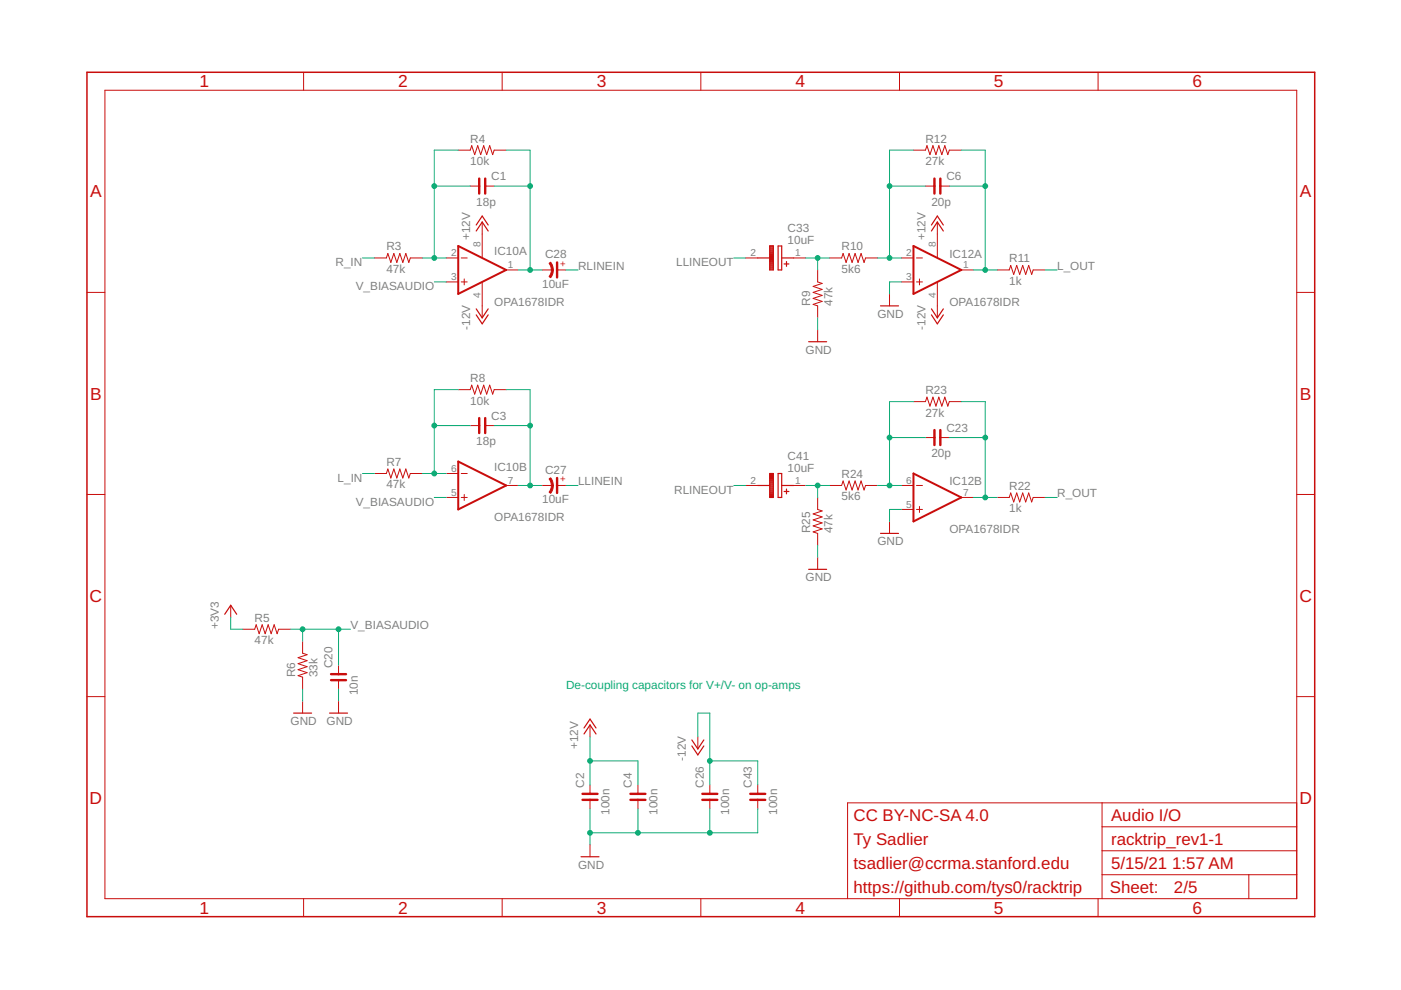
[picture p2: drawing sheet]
<svg xmlns="http://www.w3.org/2000/svg" width="297mm" height="210mm" viewBox="0 0 297 210" stroke-linecap="round" stroke-linejoin="round" font-family="sans-serif">
<g fill="none" stroke="#c90d0c" stroke-width=".21">
<path d="M22.2 19.1h252.7v171.4h-252.7zM64.4 15.3v3.8M106.5 15.3v3.8M148.6 15.3v3.8M190.7 15.3v3.8M232.8 15.3v3.8M97.2 31.8h2.5l.3-.9 .6 1.9 .7-1.9 .6 1.9 .7-1.9 .6 1.9 .6-1.9 .7 1.9 .3-1h2.5M99.7 39.5h1.9M102.9 39.5h1.9M193.7 31.8h2.5l.3-.9 .7 1.9 .6-1.9 .6 1.9 .7-1.9 .6 1.9 .6-1.9 .7 1.9 .3-1h2.5M196.2 39.5h1.9M199.4 39.5h1.9"/>
<path d="M79.4 54.7h2.5l.3-1 .7 1.9 .6-1.9 .6 1.9 .7-1.9 .6 1.9 .6-1.9 .7 1.9 .3-.9h2.5M94.6 54.7h2.6M94.6 59.8h2.6M97.8 54.7h1.3M97.8 59.8h1.3M98.4 59.1v1.3M102.2 47.1v7.6M102.2 59.8v7.6M107.3 57.2h2.6M114.9 57.2l2.2 .1M118.1 57.2h1.9M158.1 54.7h2.6"/>
<path d="M168.3 54.7h2.5M173.4 57.2v2.6l.9 .3-1.9 .6 1.9 .7-1.9 .6 1.9 .6-1.9 .7 1.9 .6-1.9 .6 1 .4v2.5M175.9 54.7h2.5l.4-1 .6 1.9 .6-1.9 .7 1.9 .6-1.9 .6 1.9 .7-1.9 .6 1.9 .3-.9h2.6M191.1 54.7h2.6M191.1 59.8h2.6M194.3 54.7h1.3M194.3 59.8h1.3M194.9 59.1v1.3M198.7 47.1v7.6M198.7 59.8v7.6M203.8 57.2h2.6M211.4 57.2h2.6l.3-.9 .6 1.9 .7-1.9 .6 1.9 .6-1.9 .7 1.9 .6-1.9 .6 1.9 .4-1h2.5"/>
<path d="M18.4 62h3.8M173.4 69.9v2.6M188.6 62.3v2.6M274.9 62h3.8M97.2 82.6h2.5l.3-.9 .6 1.9 .7-1.9 .6 1.9 .7-1.9 .6 1.9 .6-1.9 .7 1.9 .3-1h2.5M99.7 90.2h1.9M102.9 90.2h1.9M193.7 85.2h2.5l.3-1 .7 1.9 .6-1.9 .6 1.9 .7-1.9 .6 1.9 .6-1.9 .7 1.9 .3-.9h2.5M196.2 92.8h1.9M199.4 92.8h1.9M18.4 104.8h3.8M79.4 100.4h2.5l.3-1 .7 1.9 .6-1.9 .6 1.9 .7-1.9 .6 1.9 .6-1.9 .7 1.9 .3-.9h2.5"/>
<path d="M94.6 100.4h2.6M94.6 105.5h2.6M97.8 100.4h1.3M97.8 105.5h1.3M98.4 104.8v1.3M107.3 102.9h2.6M114.9 102.9l2.2 .1M118.1 102.9h1.9M158.1 102.9h2.6M168.3 102.9h2.5M173.4 105.5v2.5l.9 .3-1.9 .7 1.9 .6-1.9 .6 1.9 .7-1.9 .6 1.9 .6-1.9 .7 1 .3v2.5M173.4 118.2v2.5"/>
<path d="M175.9 102.9h2.5l.4-.9 .6 1.9 .6-1.9 .7 1.9 .6-1.9 .6 1.9 .7-1.9 .6 1.9 .3-1h2.6M188.6 110.6v2.5M191.1 102.9h2.6M191.1 108h2.6M194.3 102.9h1.3M194.3 108h1.3M194.9 107.4v1.2M203.8 105.5h2.6M211.4 105.5h2.6l.3-1 .6 1.9 .7-1.9 .6 1.9 .6-1.9 .7 1.9 .6-1.9 .6 1.9 .4-.9h2.5M274.9 104.8h3.8M48.9 128.3v2.6M51.5 133.4h2.5l.3-.9 .6 1.9 .7-1.9 .6 1.9 .7-1.9 .6 1.9 .6-1.9 .7 1.9 .3-1h2.5"/>
<path d="M64.2 136v2.5l.9 .3-1.9 .6 1.9 .7-1.9 .6 1.9 .7-1.9 .6 1.9 .6-1.9 .7 1 .3v2.5M18.4 147.7h3.8M64.2 148.7v2.5M71.8 141v1.9M71.8 144.2v1.9M71.8 148.7v2.5M125.1 153.7v2.6M148 156.3v2.5M274.9 147.7h3.8M125.1 166.4v1.9M125.1 169.6v1.9M125.1 179.1v2.6"/>
<path d="M135.3 166.4v1.9M135.3 169.6v1.9M150.5 166.4v1.9M150.5 169.6v1.9M160.7 166.4v1.9M160.7 169.6v1.9M233.7 170.2v20.3M233.7 175.3h41.2M274.9 170.2h-95.2v20.3M64.4 190.5v3.9M106.5 190.5v3.9M148.6 190.5v3.9"/>
<path d="M190.7 190.5v3.9M232.8 190.5v3.9M233.7 185.5h41.2M233.7 180.4h41.2M264.8 185.5v5"/>
</g>
<g fill="none" stroke="#c90d0c" stroke-width=".51">
<path d="M101.6 37.9v3.1M102.9 37.9v3.1M198.1 37.9v3.1M199.4 37.9v3.1M118.1 55.6v3.2M101.6 88.6v3.2M102.9 88.6v3.2M198.1 91.2v3.2M199.4 91.2v3.2M118.1 101.3v3.2M70.2 142.9h3.2M70.2 144.2h3.2"/>
<path d="M123.5 168.3h3.2M123.5 169.6h3.2M133.7 168.3h3.1M133.7 169.6h3.1M148.9 168.3h3.2M148.9 169.6h3.2M159.1 168.3h3.1M159.1 169.6h3.1"/>
</g>
<g fill="none" stroke="#c90d0c" stroke-width=".25">
<path d="M101 49l1.2-1.9 1.3 1.9M101 47.7l1.2-1.9 1.3 1.9M160.7 54.7h2.5M163.2 52.2h.8v5h-.8zM163.2 57h.8M163.2 56.8h.8M163.2 56.6h.8M163.2 56.4h.8M163.2 56.2h.8M163.2 55.9h.8M163.2 55.7h.8M163.2 55.5h.8"/>
<path d="M163.2 55.3h.8M163.2 55h.8M163.2 54.8h.8M163.2 54.6h.8M163.2 54.4h.8M163.2 54.1h.8M163.2 53.9h.8M163.2 53.7h.8M163.2 53.5h.8M163.2 53.3h.8M163.2 53h.8M163.2 52.8h.8"/>
<path d="M163.2 52.6h.8M163.2 52.4h.8M165 52.2h.7v5h-.7zM165.7 54.7h2.6M166.2 56h1.1M166.8 55.5v1M197.5 49l1.2-1.9 1.3 1.9M197.5 47.7l1.2-1.9 1.3 1.9M101 65.5l1.2 1.9 1.3-1.9M101 66.8l1.2 1.9 1.3-1.9M171.4 72.5h3.9M186.7 64.9h3.8"/>
<path d="M197.5 65.5l1.2 1.9 1.3-1.9M197.5 66.8l1.2 1.9 1.3-1.9M160.7 102.9h2.5M163.2 100.4h.8v5.1h-.8zM163.2 105.3h.8M163.2 105h.8M163.2 104.8h.8M163.2 104.6h.8M163.2 104.4h.8M163.2 104.1h.8M163.2 103.9h.8M163.2 103.7h.8"/>
<path d="M163.2 103.5h.8M163.2 103.3h.8M163.2 103h.8M163.2 102.8h.8M163.2 102.6h.8M163.2 102.4h.8M163.2 102.2h.8M163.2 101.9h.8M163.2 101.7h.8M163.2 101.5h.8M163.2 101.3h.8M163.2 101h.8"/>
<path d="M163.2 100.8h.8M163.2 100.6h.8M165 100.4h.7v5.1h-.7zM165.7 102.9h2.6M166.2 104.2h1.1M166.8 103.7v1M186.7 113.1h3.8M47.6 130.2l1.3-1.9 1.3 1.9M171.4 120.7h3.9M62.3 151.2h3.8M69.9 151.2h3.8M123.8 155.6l1.3-1.9 1.3 1.9"/>
<path d="M123.8 154.3l1.3-1.8 1.3 1.8M146.7 156.9l1.3 1.9 1.2-1.9M146.7 158.2l1.3 1.9 1.2-1.9M123.2 181.7h3.8"/>
</g>
<path d="M18.4 15.3h260.3v179.1h-260.3z" fill="none" stroke="#c90d0c" stroke-width=".32"/>
<path d="M97.2 52.2l10.1 5-10.1 5.1zM193.7 52.2l10.1 5-10.1 5.1zM97.2 97.9l10.1 5-10.1 5.1zM193.7 100.4l10.1 5.1-10.1 5.1z" fill="none" stroke="#c90d0c" stroke-width=".42"/>
<g fill="#c90d0c" stroke="#c90d0c" stroke-width=".21">
<path d="M116.9 102.9h.4v.3l-.2 .8-.4 .6-.3-.2 .4-.7z" fill-rule="evenodd"/>
<path d="M116.4 101.5l.3-.2 .2 .2 .4 1.4h-.4l-.1-.7z" fill-rule="evenodd"/>
<path d="M116.9 57.2h.4l-.2 1.1-.4 .6-.3-.3 .4-.6z" fill-rule="evenodd"/>
<path d="M116.4 55.8l.3-.2 .2 .2 .4 1.4h-.4l-.1-.7z" fill-rule="evenodd"/>
</g>
<g fill="none" stroke="#0dab76" stroke-width=".21">
<path d="M92.1 39.5h7.6M97.2 31.8h-5.1v22.9M104.8 39.5h7.6M107.3 31.8h5.1v25.4M188.6 39.5h7.6M193.7 31.8h-5.1v22.9M201.3 39.5h7.6M203.8 31.8h5.1v25.4M76.9 54.7h2.5M89.5 54.7h5.1M92.1 59.8h2.5M109.9 57.2h5"/>
<path d="M120 57.2h2.6M155.6 54.7h2.5M170.8 54.7h5.1M173.4 54.7v2.5M186.1 54.7h5M191.1 59.8h-2.5v2.5M206.4 57.2h5M221.6 57.2h2.5M173.4 67.4v2.5M92.1 90.2h7.6M97.2 82.6h-5.1v17.8M104.8 90.2h7.6"/>
<path d="M107.3 82.6h5.1v20.3M188.6 92.8h7.6M193.7 85.2h-5.1v17.7M201.3 92.8h7.6M203.8 85.2h5.1v20.3M76.9 100.4h2.5M89.5 100.4h5.1M92.1 105.5h2.5M109.9 102.9h5M120 102.9h2.6M155.6 102.9h2.5M170.8 102.9h5.1"/>
<path d="M173.4 102.9v2.6M173.4 115.6v2.6M186.1 102.9h5M191.1 108h-2.5v2.6M206.4 105.5h5M221.6 105.5h2.5M48.9 130.9v2.5h2.6M61.6 133.4h12.7M64.2 133.4v2.6M71.8 133.4v7.6M64.2 146.1v2.6M71.8 146.1v2.6"/>
<path d="M125.1 156.3v10.1M148 156.3v-5.1h2.5v15.2M125.1 171.5v7.6M125.1 161.3h10.2v5.1M135.3 171.5v5.1M150.5 171.5v5.1M150.5 161.3h10.2v5.1M160.7 171.5v5.1h-35.6"/>
</g>
<g fill="#0dab76" stroke="#0dab76" stroke-width=".21">
<circle cx="125.1" cy="176.6" r=".51"/>
<circle cx="135.3" cy="176.6" r=".51"/>
<circle cx="150.5" cy="176.6" r=".51"/>
<circle cx="150.5" cy="161.3" r=".51"/>
<circle cx="125.1" cy="161.3" r=".51"/>
<circle cx="64.2" cy="133.4" r=".51"/>
<circle cx="71.8" cy="133.4" r=".51"/>
<circle cx="173.4" cy="54.7" r=".51"/>
<circle cx="112.4" cy="57.2" r=".51"/>
<circle cx="112.4" cy="39.5" r=".51"/>
<circle cx="92.1" cy="54.7" r=".51"/>
<circle cx="92.1" cy="39.5" r=".51"/>
<circle cx="92.1" cy="100.4" r=".51"/>
<circle cx="92.1" cy="90.2" r=".51"/>
<circle cx="112.4" cy="90.2" r=".51"/>
<circle cx="112.4" cy="102.9" r=".51"/>
<circle cx="188.6" cy="54.7" r=".51"/>
<circle cx="188.6" cy="39.5" r=".51"/>
<circle cx="208.9" cy="57.2" r=".51"/>
<circle cx="208.9" cy="39.5" r=".51"/>
<circle cx="188.6" cy="92.8" r=".51"/>
<circle cx="188.6" cy="102.9" r=".51"/>
<circle cx="208.9" cy="92.8" r=".51"/>
<circle cx="208.9" cy="105.5" r=".51"/>
<circle cx="173.4" cy="102.9" r=".51"/>
</g>
<g font-size="3.7" fill="#c90d0c">
<text x="42.3" y="18.5">1</text>
<text x="84.4" y="18.5">2</text>
<text x="126.5" y="18.5">3</text>
<text x="168.6" y="18.5">4</text>
<text x="210.7" y="18.5">5</text>
<text x="252.9" y="18.5">6</text>
<text x="19.1" y="41.9">A</text>
<text x="275.6" y="41.9">A</text>
<text x="19.1" y="84.7">B</text>
<text x="275.6" y="84.7">B</text>
<text x="19" y="127.6">C</text>
<text x="275.5" y="127.6">C</text>
<text x="19" y="170.4">D</text>
<text x="275.5" y="170.4">D</text>
<text x="42.3" y="193.7">1</text>
<text x="84.4" y="193.7">2</text>
<text x="126.5" y="193.7">3</text>
<text x="168.6" y="193.7">4</text>
<text x="210.7" y="193.7">5</text>
<text x="252.9" y="193.7">6</text>
</g>
<g font-size="3.6" fill="#c90d0c">
<text x="181" y="179.1">Ty Sadlier</text>
<text x="181" y="174">CC BY-NC-SA 4.0</text>
<text x="235.6" y="179.1">racktrip_rev1-1</text>
<text x="235.6" y="174">Audio I/O</text>
<text x="181" y="184.2">tsadlier@ccrma.stanford.edu</text>
<text x="235.6" y="184.2">5/15/21</text>
<text x="248.5" y="184.2">1:57 AM</text>
<text x="181" y="189.3">https://github.com/tys0/racktrip</text>
<text x="235.3" y="189.4">Sheet:</text>
<text x="248.9" y="189.3">2/5</text>
</g>
<g font-size="2.5" fill="#808080">
<text x="99.7" y="35">10k</text>
<text x="99.7" y="30.2">R4</text>
<text x="196.2" y="35">27k</text>
<text x="196.2" y="30.2">R12</text>
<text x="104.1" y="38.2">C1</text>
<text x="200.6" y="38.2">C6</text>
<text x="101" y="43.6">18p</text>
<text x="197.5" y="43.6">20p</text>
<text x="81.9" y="53.1">R3</text>
<text x="99.7" y="50.9" transform="rotate(-90 99.7 50.9)">+12V</text>
<text x="167" y="51.8">10uF</text>
<text x="167" y="49.2">C33</text>
<text x="178.4" y="53.1">R10</text>
<text x="196.2" y="50.9" transform="rotate(-90 196.2 50.9)">+12V</text>
<text x="71.2" y="56.5">R_IN</text>
<text x="81.9" y="57.9">47k</text>
<text x="104.8" y="54.1">IC10A</text>
<text x="115.6" y="54.7">C28</text>
<text x="122.6" y="57.2">RLINEIN</text>
<text x="143.4" y="56.5">LLINEOUT</text>
<text x="178.4" y="57.9">5k6</text>
<text x="201.3" y="54.7">IC12A</text>
<text x="214" y="55.6">R11</text>
<text x="224.1" y="57.2">L_OUT</text>
<text x="75.4" y="61.5">V_BIASAUDIO</text>
<text x="104.8" y="64.8">OPA1678IDR</text>
<text x="114.9" y="61">10uF</text>
<text x="171.8" y="64.8" transform="rotate(-90 171.8 64.8)">R9</text>
<text x="176.5" y="64.8" transform="rotate(-90 176.5 64.8)">47k</text>
<text x="201.3" y="64.8">OPA1678IDR</text>
<text x="214" y="60.4">1k</text>
<text x="99.7" y="69.9" transform="rotate(-90 99.7 69.9)">-12V</text>
<text x="186" y="67.4">GND</text>
<text x="196.2" y="69.9" transform="rotate(-90 196.2 69.9)">-12V</text>
<text x="170.8" y="75">GND</text>
<text x="99.7" y="81">R8</text>
<text x="196.2" y="83.6">R23</text>
<text x="99.7" y="85.8">10k</text>
<text x="104.1" y="89">C3</text>
<text x="196.2" y="88.3">27k</text>
<text x="101" y="94.4">18p</text>
<text x="200.6" y="91.5">C23</text>
<text x="81.9" y="98.8">R7</text>
<text x="104.8" y="99.8">IC10B</text>
<text x="115.6" y="100.4">C27</text>
<text x="167" y="100">10uF</text>
<text x="167" y="97.5">C41</text>
<text x="178.4" y="101.3">R24</text>
<text x="197.5" y="96.9">20p</text>
<text x="71.6" y="102.2">L_IN</text>
<text x="75.4" y="107.3">V_BIASAUDIO</text>
<text x="81.9" y="103.6">47k</text>
<text x="114.9" y="106.7">10uF</text>
<text x="122.6" y="102.9">LLINEIN</text>
<text x="142.9" y="104.7">RLINEOUT</text>
<text x="178.4" y="106.1">5k6</text>
<text x="201.3" y="102.9">IC12B</text>
<text x="214" y="103.9">R22</text>
<text x="224.1" y="105.5">R_OUT</text>
<text x="104.8" y="110.6">OPA1678IDR</text>
<text x="171.8" y="113.1" transform="rotate(-90 171.8 113.1)">R25</text>
<text x="176.5" y="113.1" transform="rotate(-90 176.5 113.1)">47k</text>
<text x="201.3" y="113.1">OPA1678IDR</text>
<text x="214" y="108.6">1k</text>
<text x="186" y="115.6">GND</text>
<text x="170.8" y="123.3">GND</text>
<text x="54" y="131.8">R5</text>
<text x="46.4" y="133.4" transform="rotate(-90 46.4 133.4)">+3V3</text>
<text x="54" y="136.6">47k</text>
<text x="74.3" y="133.4">V_BIASAUDIO</text>
<text x="62.6" y="143.6" transform="rotate(-90 62.6 143.6)">R6</text>
<text x="67.3" y="143.6" transform="rotate(-90 67.3 143.6)">33k</text>
<text x="70.5" y="141.7" transform="rotate(-90 70.5 141.7)">C20</text>
<text x="75.9" y="147.4" transform="rotate(-90 75.9 147.4)">10n</text>
<text x="61.6" y="153.7">GND</text>
<text x="69.2" y="153.7">GND</text>
<text x="122.6" y="158.8" transform="rotate(-90 122.6 158.8)">+12V</text>
<text x="145.4" y="161.3" transform="rotate(-90 145.4 161.3)">-12V</text>
<text x="123.8" y="167.1" transform="rotate(-90 123.8 167.1)">C2</text>
<text x="134" y="167.1" transform="rotate(-90 134 167.1)">C4</text>
<text x="149.2" y="167.1" transform="rotate(-90 149.2 167.1)">C26</text>
<text x="159.4" y="167.1" transform="rotate(-90 159.4 167.1)">C43</text>
<text x="129.2" y="172.8" transform="rotate(-90 129.2 172.8)">100n</text>
<text x="139.4" y="172.8" transform="rotate(-90 139.4 172.8)">100n</text>
<text x="154.6" y="172.8" transform="rotate(-90 154.6 172.8)">100n</text>
<text x="164.8" y="172.8" transform="rotate(-90 164.8 172.8)">100n</text>
<text x="122.6" y="184.2">GND</text>
</g>
<text font-size="2.5" fill="#0dab76" x="120" y="146.1">De-coupling capacitors for V+/V- on op-amps</text>
<g font-size="2.1" fill="#808080">
<text x="101.9" y="52.4" transform="rotate(-90 101.9 52.4)">8</text>
<text x="198.4" y="52.4" transform="rotate(-90 198.4 52.4)">8</text>
<text x="95.6" y="54.3">2</text>
<text x="95.6" y="59.4">3</text>
<text x="107.7" y="56.9">1</text>
<text x="159.1" y="54.3">2</text>
<text x="168.6" y="54.3">1</text>
<text x="192.1" y="54.3">2</text>
<text x="192.1" y="59.4">3</text>
<text x="204.2" y="56.9">1</text>
<text x="101.9" y="63.3" transform="rotate(-90 101.9 63.3)">4</text>
<text x="198.4" y="63.3" transform="rotate(-90 198.4 63.3)">4</text>
<text x="95.6" y="100">6</text>
<text x="95.6" y="105.1">5</text>
<text x="107.7" y="102.6">7</text>
<text x="159.1" y="102.6">2</text>
<text x="168.6" y="102.6">1</text>
<text x="192.1" y="102.6">6</text>
<text x="192.1" y="107.7">5</text>
<text x="204.2" y="105.1">7</text>
</g>
<g font-size="2" fill="#c90d0c">
<text x="118.7" y="56.6">+</text>
<text x="118.7" y="102.3">+</text>
</g>
</svg>
